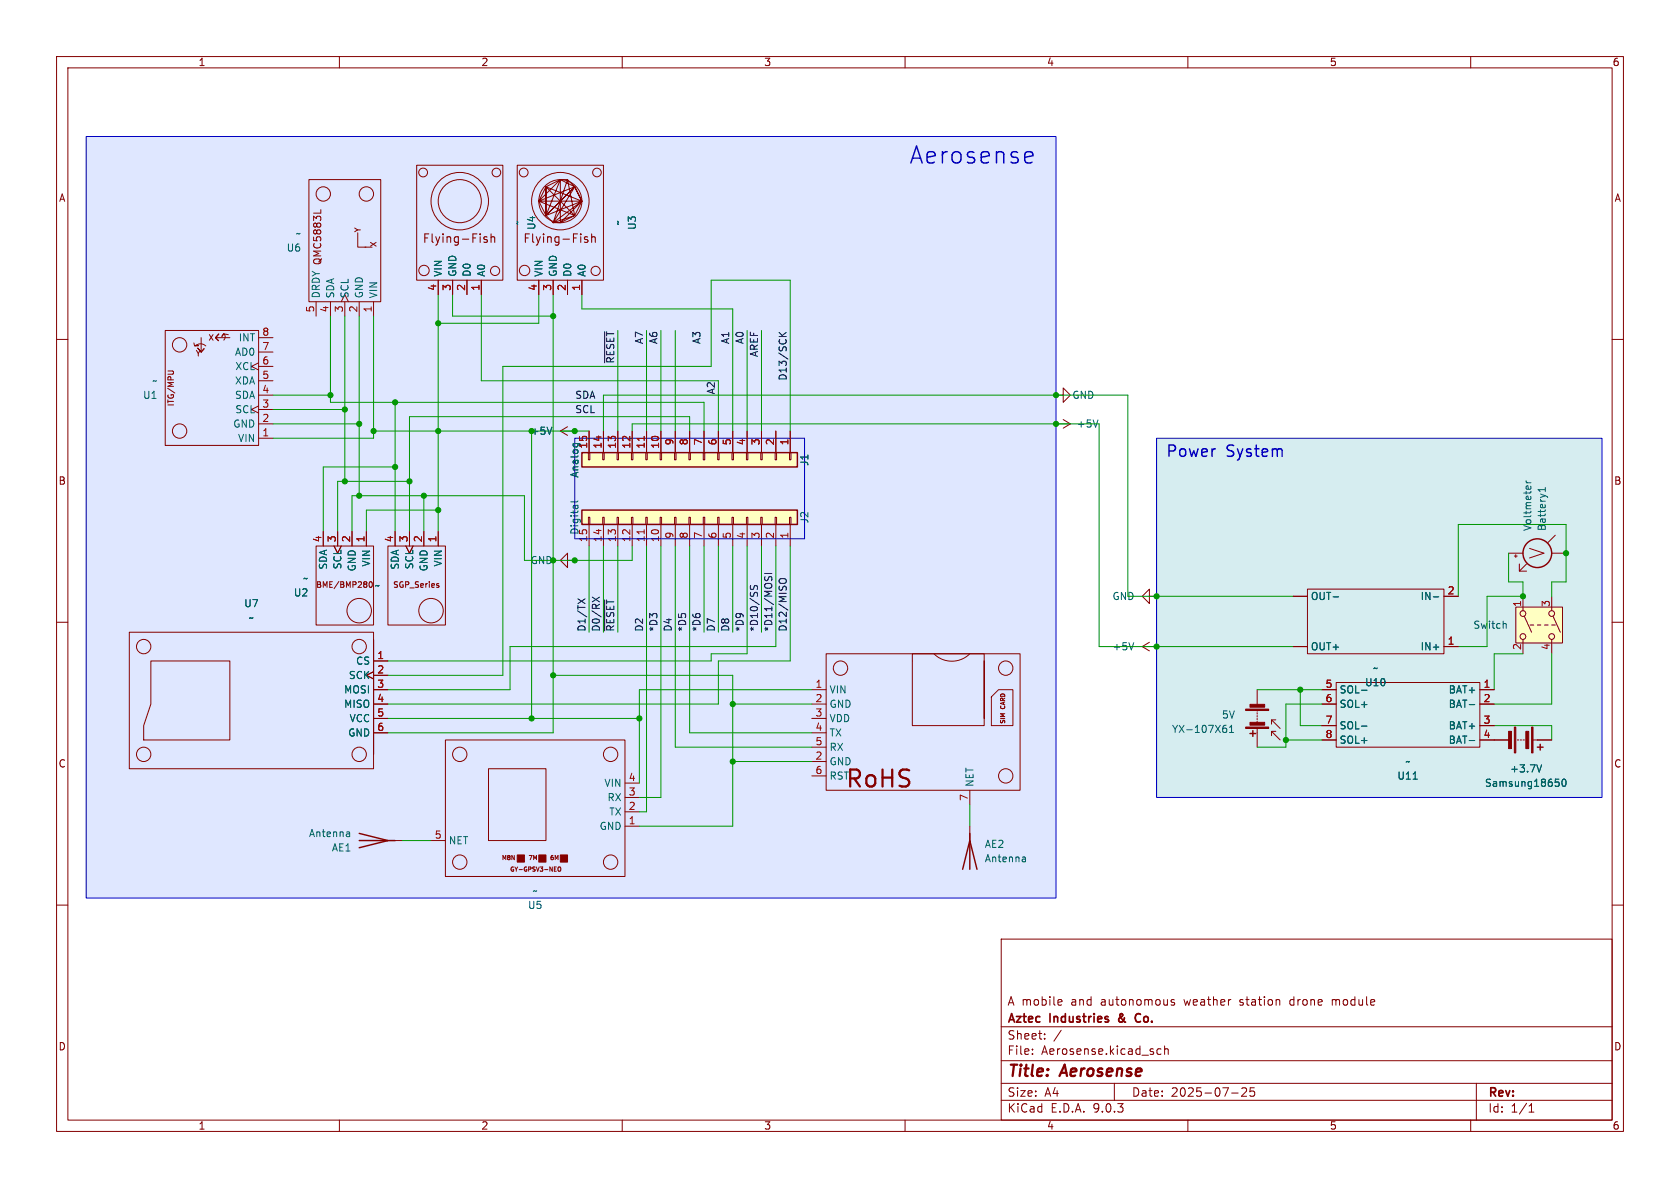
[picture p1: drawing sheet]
<svg xmlns="http://www.w3.org/2000/svg" width="297mm" height="210mm" viewBox="0 0 297 210" stroke-linecap="round" stroke-linejoin="round" font-family="sans-serif">
<g fill="none" stroke="#840000" stroke-width=".18">
<path d="M10 10h277v190h-277zM12 12h273v186h-273zM60 10v2M110 10v2M160 10v2M210 10v2M260 10v2M10 60h2M285 60h2M10 110h2M285 110h2M10 160h2"/>
<path d="M177 166h108v32h-108zM187.2 176.7l.5 .1v.3l-.7 .1M187.7 177.6l-.5 .1M207.6 176.8l-.4-.1-.2 .2 .1 .2 .5 .2v.3h-.6M235.5 176.7v1M235.6 176.8h-.1M285 160h2M60 198v2M110 198v2M160 198v2M177 194.5h108M177 191.5h108"/>
<path d="M177 187.5h108M177 181.5h108M182.5 186.3v.1M182.5 185.5v.1M184.7 183.6v.1M184.7 182.8v.1M187.6 182.1l-1.3 2M197 191.5v3M204.5 186.1l.3 .3 .4-.1M205.2 185.5l-.4-.1-.3 .3M205.9 185.5l.2-.1 .4 .1v.9M205.9 184.9v1.5"/>
<path d="M210 198v2M217.7 193.2h1.2M219.5 192.4l.6-.1 .2 .1 .1 .3-.9 1.1h.9M221.7 192.3h-.7v.7l.2-.1h.5l.1 .3-.1 .5-.2 .1-.5-.1M260 198v2M261 191.5v6.5M270.3 196.6h.9M270.3 195.5l.4-.4v1.5"/>
</g>
<path d="M201.6 179.3a.74 .74 0 0 0-.9 .5 .74 .74 0 0 0 .5 .9l.4-.1M197.8 180v.5" fill="none" stroke="#840000" stroke-width=".3"/>
<path d="M15.2 24.1h171.5v134.7h-171.5z" fill="#dfe7ff"/>
<path d="M204.5 77.5h78.7v63.5h-78.7z" fill="#d6edf0"/>
<g fill="none" stroke="#840000" stroke-width=".18">
<path d="M54.6 31.8h12.7v21.5h-12.7zM56.7 37.1v.6h-1.3M73.7 29.2h15.2v20.3h-15.2zM91.4 29.2h15.3v20.3h-15.3zM101.6 33l-5.1 5.1v-5.1l6.4 2.6-5.1 3.8 3.8-6.4-2.5-1.2-2.6 6.3 6.4-2.5-1.3-2.6-6.4 2.6 6.4 2.5-1.3-6.3h-1.2l-2.6 1.2-1.3 2.6 1.3 2.5 1.3 1.3h1.3l2.5-1.3 1.3-2.5-1.3-2.6-1.3-1.2-2.5 7.6 3.8-1.3-5.1-5.1v5.1l5.1-5.1 1.3 2.6-3.8 3.8v-7.6l-3.9 3.8h7.7M29.2 58.4h16.5v20.3h-16.5zM35.6 59.7v2.5M38.1 59.7h2.5M38.7 59l-.6 .7 .5 .5-.5-.5zM39.6 59l-.4 .5 .3-.5 .9 .2M39.7 59.1a.79 .79 0 0 1-.1 1M45.7 59.7h2.6"/>
<path d="M55.9 53.3v2.6M58.4 53.3v2.6M61 53.3v2.6M63.2 41.1v2.6h2.6M63.5 53.3v2.6M64.5 43.7h.1M66 53.3v2.6M77.5 49.5v2.6M80 49.5v2.6M82.5 49.5v2.6M85.1 49.5v2.6M95.2 49.5v2.6"/>
<path d="M97.8 49.5v2.6M100.3 49.5v2.6M102.9 49.5v2.6M29.7 65.6h.8l.2 .2M34.3 60.6l.1 .6 .7-.1-.5-.1M34.5 61.2a1.32 1.32 0 0 1 1.9 0M35 61.5l.6 .7 .5-.5-.5 .5zM45.7 71.8l-1.3 .6 1.3 .6M45.7 64.1l-1.3 .7 1.3 .6M45.7 77.5h2.6M45.7 74.9h2.6M45.7 72.4h2.6"/>
<path d="M45.7 69.9h2.6M45.7 67.3h2.6M45.7 64.8h2.6M45.7 62.2h2.6M55.9 96.5h10.1v14h-10.1zM57.1 94v2.5M59.1 96.5l.6 1.3 .6-1.3M59.7 94v2.5M62.2 94v2.5M64.8 94v2.5M68.6 96.5h10.1v14h-10.1zM69.8 94v2.5"/>
<path d="M71.8 96.5l.6 1.3 .6-1.3M72.4 94v2.5M74.9 94v2.5M77.5 94v2.5M22.9 111.8h43.1v24.1h-43.1zM26.7 116.8h13.9v14h-15.2v-2.5l1.3-3.8zM64.5 102.8l.4 .2-.2 .3M64.5 103.3h.2M64.7 103.3l.2 .3-.4 .2M65.8 103.2l-.2-.4a.53 .53 0 0 0-.4 .5 .53 .53 0 0 0 .4 .5l.1-.1M66 113v20.4zM66 118.7l-1.2 .7 1.2 .6"/>
<path d="M66 116.8h2.6M66 119.4h2.6M77.6 103.2h-.3l-.1 .1v.2h.4v.3h-.4M146 115.6h34.3v24.1h-34.3zM165.1 115.6a4.5 4.5 0 0 0 6.3 0M174 116.8v-1.2h-12.7v12.7h12.7v-11.5v10.2M66 124.5h2.6M66 121.9h2.6M66 127h2.6M66 129.5h2.6M143.5 124.5h2.5M143.5 121.9h2.5"/>
<path d="M143.5 127h2.5M143.5 129.5h2.5M143.5 132.1h2.5M143.5 134.6h2.5M143.5 137.2h2.5M171.4 139.7v2.5M175.3 123.2l1.2-1.3h2.6v6.4h-3.8zM233.7 130.8h2.5M233.7 128.3h2.5M233.7 124.5h2.5M233.7 121.9h2.5M236.2 120.7h25.4v11.4h-25.4z"/>
<path d="M261.6 130.8h2.6M261.6 128.3h2.6M261.6 124.5h2.6M261.6 121.9h2.6M68.6 148.6h2.5M171.4 146.1v2.5"/>
<circle cx="57.1" cy="34.3" r="1.27"/>
<circle cx="64.8" cy="34.3" r="1.27"/>
<circle cx="74.8" cy="30.5" r=".78"/>
<circle cx="81.3" cy="35.6" r="5.1"/>
<circle cx="81.3" cy="35.6" r="3.8"/>
<circle cx="87.8" cy="30.5" r=".76"/>
<circle cx="92.6" cy="30.5" r=".78"/>
<circle cx="99.1" cy="35.6" r="5.1"/>
<circle cx="99.1" cy="35.6" r="3.8"/>
<circle cx="105.5" cy="30.5" r=".76"/>
<circle cx="75" cy="47.8" r=".92"/>
<circle cx="87.5" cy="47.9" r=".81"/>
<circle cx="92.7" cy="47.8" r=".92"/>
<circle cx="105.3" cy="47.9" r=".81"/>
<circle cx="31.7" cy="61" r="1.27"/>
<circle cx="31.7" cy="76.2" r="1.27"/>
<circle cx="25.4" cy="114.3" r="1.27"/>
<circle cx="63.5" cy="108" r="2.16"/>
<circle cx="63.5" cy="114.3" r="1.27"/>
<circle cx="76.2" cy="108" r="2.16"/>
<circle cx="148.6" cy="118.1" r="1.27"/>
<circle cx="177.8" cy="118.1" r="1.27"/>
<circle cx="25.4" cy="133.3" r="1.27"/>
<circle cx="63.5" cy="133.3" r="1.27"/>
<circle cx="177.8" cy="137.2" r="1.27"/>
</g>
<path d="M63.5 147.3l5.1 1.3-5.1 1.3M63.5 148.6h6.3M170.2 153.7l1.2-5.1 1.3 5.1M171.4 147.3v6.4" fill="none" stroke="#840000" stroke-width=".25"/>
<path d="M240.7 128.4h1M240.7 122h1M249.8 137.7h.8M259.7 130.9h1M259.7 124.6h1M61.6 147.1l.2 .1v.7M61.8 147.8l-.4 .1M61.8 147.4h-.4M181.1 151.5l.2 .2v.6M181.3 152.3h-.4M181.3 151.8l-.4 .1" fill="none" stroke="#006464" stroke-width=".18"/>
<path d="M86.1 41.9l-.4-.1-.2 .3 .1 .2 .5 .1v.4h-.6M86.8 42l.2-.2 .4 .1 .1 .9M86.8 41.3v1.5M103.9 41.9l-.4-.1-.2 .3 .1 .2 .5 .1v.4h-.6M104.6 42l.2-.2 .4 .1v.9M104.6 41.3v1.5" fill="none" stroke="#840000" stroke-width=".19"/>
<path d="M268 107.3h8.2v6.4h-8.2z" fill="#ffffc2"/>
<g fill="none" stroke="#840000" stroke-width=".18">
<path d="M186.7 69.9h1.3v-1.3l1.2 1.3-1.2 1.2v-1.2M186.7 69.9h.1M100.3 99.1v-1.3l-1.2 1.3 1.2 1.2v-1.2h1.3M101.6 99.1h.1M266.7 97.8h2.5M267.7 98.3h.5M268 98v.6M268.6 99.7v1.3h1.3M269.9 99.7l-1.3 1.3M274.3 97.8h2.6M275 94.6l-1.3 1.3M201.9 114.3h2.6"/>
<path d="M201.9 114.3l1.3 .8M203.2 105.4v-1.3l-1.3 1.3 1.3 1.3v-1.3h1.3M203.2 113.5l-1.3 .8M204.5 114.3h.1M204.5 105.4h.1M228.6 114.3h2.5M228.6 105.4h2.5M231.1 104.1h24.2v11.5h-24.2zM255.3 114.3h2.5M255.3 105.4h2.5M268 107.3h8.2v6.4h-8.2zM269.2 105.4v2.6"/>
<path d="M269.2 113v2.6M269.5 109l1.3 2.8M270.5 110.5h.6M271.8 110.5h.6M273 110.5h.7M274.3 110.5h.7M274.3 105.4v2.6M274.3 113v2.6M274.6 109l1.2 2.8M78.7 130.8h31.8v24.1h-31.8zM86.4 135.9h10.1v12.7h-10.1zM110.5 138.4h2.5"/>
<path d="M222.2 121.9v2.6M222.2 125.5v.2M222.2 126v.2M222.2 126.5v.2M222.2 127v.3M222.2 127.5v.3M222.2 128.8v3.3M224.8 129.3l1.5 1.5M224.8 127.3l1.5 1.5M225.6 129.3h-.8v.7M225.6 127.3h-.8v.7M264.2 130.8h2.5"/>
<path d="M268.2 130.8h.3M268.7 130.8h.3M269.2 130.8h.3M271 130.8h3.3M76.2 148.6h2.5M98 153.6h.2M98 154h.4M98 153.3h.4M98.7 153.4l.1-.1 .3 .1-.1 .6-.3-.1zM110.5 146.1h2.5M110.5 143.5h2.5M110.5 141h2.5"/>
<circle cx="269.2" cy="108.5" r=".51"/>
<circle cx="269.2" cy="112.5" r=".51"/>
<circle cx="274.3" cy="112.5" r=".51"/>
<circle cx="274.3" cy="108.5" r=".51"/>
<circle cx="81.3" cy="133.3" r="1.27"/>
<circle cx="107.9" cy="133.3" r="1.27"/>
<circle cx="81.3" cy="152.4" r="1.27"/>
<circle cx="107.9" cy="152.4" r="1.27"/>
</g>
<g fill="none" stroke="#006464" stroke-width=".18">
<path d="M269.8 85.3h.8M269.8 85l.2 .3M273.2 86.2v.7M273.2 86.6h-1.3l.4 .3M200.4 113.6l-.4 1.3M235.7 105.5h.9M253.4 105.5h1M265.9 110.2l.4 .2v.7M216.4 128.7h.2l.3 .2-.1 .5-.4 .1M216.8 128.2l-.4 .1M217.4 129.5h.7M217.4 128.6l.3-.4v1.3"/>
<path d="M272.5 135.2l-.4 1.3M275 137.7h.6M275.1 138.2h.3l.2 .3v.4l-.5 .1M276.3 137.8l.1-.1a.68 .68 0 0 1 .5 .7 .68 .68 0 0 1-.5 .6 .84 .84 0 0 1-.1-1.2z"/>
</g>
<g fill="#840000" stroke="#840000" stroke-width=".18">
<path d="M270.8 128.5h.2v4.6h-.2z"/>
<path d="M267.7 128.5h.3v4.6h-.3z"/>
<path d="M269.7 129.3h.6v3h-.6z"/>
<path d="M266.7 129.3h.5v3h-.5z"/>
<path d="M220.2 128.5h4.1v.3h-4.1z"/>
<path d="M220.2 125.3h4.1v.3h-4.1z"/>
<path d="M221 127.7h2.6v.5h-2.6z"/>
<path d="M221 124.5h2.6v.5h-2.6z"/>
<path d="M99.1 151.1h1.2v1.3h-1.2z"/>
<path d="M95.2 151.1h1.3v1.3h-1.3z"/>
<path d="M91.4 151.1h1.3v1.3h-1.3z"/>
</g>
<g fill="none" stroke="#840000" stroke-width=".25">
<path d="M221 129.7h1M221.5 129.2v1M271.8 132.1h1M272.3 131.6v1"/>
<circle cx="271.8" cy="97.8" r="2.54"/>
</g>
<path d="M102.9 80h38.1v2.6h-38.1z" fill="#ffffc2"/>
<path d="M102.9 80h38.1v2.6h-38.1z" fill="none" stroke="#840000" stroke-width=".25"/>
<g fill="none" stroke="#840000" stroke-width=".18">
<path d="M99.1 76.2l1.2 .8M99.1 76.2h2.5M100.3 75.4l-1.2 .8M101.6 76.2h.1M104.1 76.2v3.8M106.7 76.2v3.8M109.2 76.2v3.8M111.8 76.2v3.8M114.3 76.2v3.8M116.8 76.2v3.8M119.4 76.2v3.8M121.9 76.2v3.8"/>
<path d="M124.5 76.2v3.8M127 76.2v3.8M129.5 76.2v3.8M132.1 76.2v3.8M134.6 76.2v3.8M137.2 76.2v3.8M139.7 76.2v3.8M186.7 74.9h.1M186.7 74.9h2.5M188 74.2l1.2 .7M189.2 74.9l-1.2 .8M104 80h.3v1.3h-.3z"/>
<path d="M106.6 80h.2v1.3h-.2zM109.1 80h.2v1.3h-.2zM111.6 80h.3v1.3h-.3zM114.2 80h.2v1.3h-.2zM116.7 80h.3v1.3h-.3zM119.3 80h.2v1.3h-.2zM121.8 80h.2v1.3h-.2zM124.3 80h.3v1.3h-.3zM126.9 80h.2v1.3h-.2zM129.4 80h.3v1.3h-.3zM132 80h.2v1.3h-.2zM134.5 80h.2v1.3h-.2z"/>
<path d="M137 80h.3v1.3h-.3zM139.6 80h.2v1.3h-.2z"/>
</g>
<path d="M113.9 77.1v.8" fill="none" stroke="#a90000" stroke-width=".18"/>
<path d="M97.6 75.5l-.5 1.3M101.3 78.4h1.1M101.4 78.4l-.1 .4M194.1 74.2l-.4 1.3" fill="none" stroke="#006464" stroke-width=".18"/>
<path d="M102.9 90.2h38.1v2.5h-38.1z" fill="#ffffc2"/>
<path d="M102.9 90.2h38.1v2.5h-38.1z" fill="none" stroke="#840000" stroke-width=".25"/>
<g fill="none" stroke="#840000" stroke-width=".18">
<path d="M77.5 49.5v2.6M80 49.5v2.6M82.5 49.5v2.6M85.1 49.5v2.6M95.2 49.5v2.6M97.8 49.5v2.6M100.3 49.5v2.6M102.9 49.5v2.6M101.6 76.2h.1M104.1 76.2v3.8M106.7 76.2v3.8M109.2 76.2v3.8"/>
<path d="M111.8 76.2v3.8M114.3 76.2v3.8M116.8 76.2v3.8M119.4 76.2v3.8M121.9 76.2v3.8M124.5 76.2v3.8M127 76.2v3.8M129.5 76.2v3.8M132.1 76.2v3.8M134.6 76.2v3.8M137.2 76.2v3.8M139.7 76.2v3.8"/>
<path d="M57.1 94v2.5M59.1 96.5l.6 1.3 .6-1.3M59.7 94v2.5M62.2 94v2.5M64.8 94v2.5M69.8 94v2.5M71.8 96.5l.6 1.3 .6-1.3M72.4 94v2.5M74.9 94v2.5M77.5 94v2.5M104 91.4h.3v1.3h-.3zM104.1 92.7v3.8"/>
<path d="M106.6 91.4h.2v1.3h-.2zM106.7 92.7v3.8M109.1 91.4h.2v1.3h-.2zM109.2 92.7v3.8M111.6 91.4h.3v1.3h-.3zM111.8 92.7v3.8M114.2 91.4h.2v1.3h-.2zM114.3 92.7v3.8M116.7 91.4h.3v1.3h-.3zM116.8 92.7v3.8M119.3 91.4h.2v1.3h-.2zM119.4 92.7v3.8"/>
<path d="M121.8 91.4h.2v1.3h-.2zM121.9 92.7v3.8M124.3 91.4h.3v1.3h-.3zM124.5 92.7v3.8M126.9 91.4h.2v1.3h-.2zM127 92.7v3.8M129.4 91.4h.3v1.3h-.3zM129.5 92.7v3.8M132 91.4h.2v1.3h-.2zM132.1 92.7v3.8M134.5 91.4h.2v1.3h-.2zM134.6 92.7v3.8"/>
<path d="M137 91.4h.3v1.3h-.3zM137.2 92.7v3.8M139.6 91.4h.2v1.3h-.2zM139.7 92.7v3.8M66 118.7l-1.2 .7 1.2 .6M66 116.8h2.6M66 119.4h2.6M228.6 114.3h2.5M228.6 105.4h2.5M255.3 114.3h2.5M255.3 105.4h2.5M66 121.9h2.6"/>
<path d="M66 124.5h2.6M66 127h2.6M66 129.5h2.6M233.7 121.9h2.5M233.7 124.5h2.5M233.7 130.8h2.5M233.7 128.3h2.5M261.6 121.9h2.6M261.6 124.5h2.6M261.6 130.8h5.1M261.6 128.3h2.6M271.8 130.8h2.5"/>
</g>
<path d="M113.9 77.1v.8M113.9 93.6v.8" fill="none" stroke="#a90000" stroke-width=".18"/>
<g fill="none" stroke="#006464" stroke-width=".18">
<path d="M97.6 75.5l-.5 1.3M101.3 78.4h1.1M101.4 78.4l-.1 .4M102.2 88.5l-.2 .2h-1.1M235.7 105.5h.9M253.4 105.5h1M240.7 128.4h1M240.7 122h1M249.8 137.7h.8M259.7 130.9h1M259.7 124.6h1M272.5 135.2l-.4 1.3"/>
<path d="M275 137.7h.6M275.1 138.2h.3l.2 .3v.4l-.5 .1M276.3 137.8l.1-.1a.68 .68 0 0 1 .5 .7 .68 .68 0 0 1-.5 .6 .84 .84 0 0 1-.1-1.2z"/>
</g>
<g fill="none" stroke="#0f0f0f" stroke-width=".18">
<path d="M106.9 58.6v5.5M137.7 58.8l.8 .7M139 58.8l-.7 .5M102.2 105.9l1.2 .8M103.4 105.9l-1.2 .8M104.7 105.6l1.3 .8M106 105.6l-1.3 .8M106.9 106v5.5M132.7 103.5l-.1 .5 .2 .2h.3l.3-.6 .3-.1 .2 .2v.5M135.2 101.4h1.3M135.2 101.9v.5M135.8 102.4l.1-.4 .3-.1 .3 .3v.3"/>
<path d="M137.9 103.1l-.2-.3a.43 .43 0 0 1 .5-.5h.4a.43 .43 0 0 1 .4 .3 .43 .43 0 0 1-.2 .5"/>
</g>
<g fill="none" stroke="#009600" stroke-width=".18">
<path d="M58.4 55.9v15.2h66.1v5.1M61 55.9v29.2M63.5 55.9v31.7M66 55.9v21.6h-17.7M77.5 52.1v41.9M80 52.1v3.8h17.8M85.1 52.1v15.2h41.9v8.9M95.2 52.1v5.1h-17.7M97.8 52.1v77.4h-29.2M102.9 52.1v2.5h26.6v21.6M109.2 58.4v17.8M114.3 58.4v17.8"/>
<path d="M116.8 58.4v17.8M119.4 58.4v17.8M132.1 58.4v17.8M134.6 58.4v17.8M48.3 74.9h15.2M48.3 69.9h10.1M48.3 72.4h12.7M66 76.2h38.1M69.8 71.1v22.9M94 76.2v50.8M106.7 76.2v-6.3h92.7v35.5h29.2M111.8 76.2v-1.3h82.5v39.4h34.3"/>
<path d="M121.9 76.2v-2.5h-49.5v20.3M139.7 76.2v-26.7h-14v15.3h-36.8v54.6h-20.3M62.2 94v-6.4h30.5v11.5h19.1v-2.6M69.8 82.6h-12.7v11.4M72.4 85.1h-12.7v8.9M74.9 87.6v6.4M77.5 90.2h-12.7v3.8M104.1 96.5v15.3M106.7 96.5v15.3M109.2 96.5v15.3M114.3 96.5v47h-1.3M116.8 96.5v44.5h-3.8"/>
<path d="M119.4 96.5v35.6h24.1M121.9 96.5v33h21.6M124.5 96.5v15.3M127 96.5v15.3M129.5 96.5v15.3M132.1 96.5v19.1h-6.4v1.2h-57.1M134.6 96.5v15.3M137.2 96.5v17.8h-47v7.6h-21.6M139.7 96.5v20.3h-12.7v7.7h-58.4M266.7 97.8v5.1h2.5v2.5h-6.3v8.9h-5.1M97.8 119.4h31.7v26.7h-16.5M257.8 105.4v-12.7h19.1v10.2h-2.6v2.5"/>
<path d="M269.2 115.6h-5v6.3M274.3 115.6v8.9h-10.1M68.6 127h44.4M129.5 124.5h14M129.5 134.6h14M143.5 121.9h-30.5v16.5M222.2 121.9h11.5M227.3 130.8h6.4M229.9 121.9v6.4h3.8M233.7 124.5h-6.4v7.6h-5.1M264.2 128.3h10.1v2.5M71.1 148.6h5.1"/>
<path d="M171.4 142.2v3.9"/>
</g>
<path d="M15.2 24.1h171.5v134.7h-171.5zM101.6 77.5h40.6v17.8h-40.6zM204.5 77.5h78.7v63.5h-78.7z" fill="none" stroke="#0000c2" stroke-width=".18"/>
<g fill="#009600" stroke="#009600" stroke-width=".18">
<circle cx="58.4" cy="69.9" r=".46"/>
<circle cx="77.5" cy="57.2" r=".46"/>
<circle cx="97.8" cy="55.9" r=".46"/>
<circle cx="74.9" cy="87.6" r=".46"/>
<circle cx="77.5" cy="90.2" r=".46"/>
<circle cx="69.8" cy="71.1" r=".46"/>
<circle cx="61" cy="72.4" r=".46"/>
<circle cx="61" cy="85.1" r=".46"/>
<circle cx="66" cy="76.2" r=".46"/>
<circle cx="63.5" cy="74.9" r=".46"/>
<circle cx="69.8" cy="82.6" r=".46"/>
<circle cx="77.5" cy="76.2" r=".46"/>
<circle cx="72.4" cy="85.1" r=".46"/>
<circle cx="63.5" cy="87.6" r=".46"/>
<circle cx="101.6" cy="76.2" r=".46"/>
<circle cx="97.8" cy="119.4" r=".46"/>
<circle cx="97.8" cy="99.1" r=".46"/>
<circle cx="101.6" cy="99.1" r=".46"/>
<circle cx="113" cy="127" r=".46"/>
<circle cx="94" cy="127" r=".46"/>
<circle cx="129.5" cy="134.6" r=".46"/>
<circle cx="129.5" cy="124.5" r=".46"/>
<circle cx="276.9" cy="97.8" r=".46"/>
<circle cx="269.2" cy="105.4" r=".46"/>
<circle cx="186.7" cy="74.9" r=".46"/>
<circle cx="186.7" cy="69.9" r=".46"/>
<circle cx="204.5" cy="114.3" r=".46"/>
<circle cx="204.5" cy="105.4" r=".46"/>
<circle cx="227.3" cy="130.8" r=".46"/>
<circle cx="229.9" cy="121.9" r=".46"/>
</g>
<text font-size="4.2" fill="#0000c2" x="160.7" y="29.3">Aerosense</text>
<text font-size="4.2" fill="#840000" x="149.3" y="139.8">RoHS</text>
<text font-size="3.5" fill="#840000" x="273.3" y="98.9" transform="rotate(-90 273.3 98.9)">V</text>
<g font-size="2.8" fill="#0000c2">
<text x="206" y="81.1">Power</text>
<text x="216.7" y="81.1">System</text>
</g>
<g font-size="2.8" fill="#840000">
<text x="178" y="190.9">Title:</text>
<text x="187.7" y="190.9">Aerosense</text>
</g>
<g font-size="2.1" fill="#840000">
<text x="74.6" y="43.2">Flying-Fish</text>
<text x="92.4" y="43.2">Flying-Fish</text>
<text x="178" y="178">A mobile</text>
<text x="189.4" y="178">and</text>
<text x="194.8" y="178">autonomous</text>
<text x="209.6" y="178">weather</text>
<text x="219.6" y="178">station</text>
<text x="228.6" y="178">drone</text>
<text x="236.2" y="178">module</text>
<text x="178" y="184">Sheet:</text>
<text x="178" y="181.2">Aztec</text>
<text x="185.7" y="181.2">Industries</text>
<text x="198.4" y="181.2">&amp;</text>
<text x="202" y="181.2">Co.</text>
<text x="178" y="186.7">File:</text>
<text x="184.1" y="186.7">Aerosense.kicad_sch</text>
<text x="178" y="196.9">KiCad</text>
<text x="178" y="194.1">Size:</text>
<text x="184.7" y="194.1">A4</text>
<text x="185.7" y="196.9">E.D.A.</text>
<text x="193.3" y="196.9">9.0.3</text>
<text x="200" y="194.1">Date:</text>
<text x="207" y="194.1">2025-07-25</text>
<text x="263" y="194.3">Rev:</text>
<text x="263" y="196.9">Id:</text>
<text x="267.1" y="196.9">1/1</text>
</g>
<g font-size="1.8" fill="#840000">
<text x="35" y="11.9">1</text>
<text x="85" y="11.9">2</text>
<text x="135" y="11.9">3</text>
<text x="185" y="11.9">4</text>
<text x="235" y="11.9">5</text>
<text x="285" y="11.9">6</text>
<text x="10.3" y="35.9">A</text>
<text x="285.3" y="35.9">A</text>
<text x="10.3" y="85.9">B</text>
<text x="285.3" y="85.9">B</text>
<text x="10.3" y="135.9">C</text>
<text x="285.3" y="135.9">C</text>
<text x="10.3" y="185.9">D</text>
<text x="285.3" y="185.9">D</text>
<text x="35" y="199.9">1</text>
<text x="85" y="199.9">2</text>
<text x="135" y="199.9">3</text>
<text x="185" y="199.9">4</text>
<text x="235" y="199.9">5</text>
<text x="285" y="199.9">6</text>
</g>
<g font-size="1.8" fill="#006464">
<text x="92.3" y="39.9" transform="rotate(-90 92.3 39.9)">~</text>
<text x="94.8" y="40.7" transform="rotate(-90 94.8 40.7)">U4</text>
<text x="110.1" y="39.9" transform="rotate(-90 110.1 39.9)">~</text>
<text x="112.6" y="40.7" transform="rotate(-90 112.6 40.7)">U3</text>
<text x="50.6" y="44.7">U6</text>
<text x="52.2" y="42.1">~</text>
<text x="56.7" y="52.8" transform="rotate(-90 56.7 52.8)">DRDY QMC5883L</text>
<text x="59.3" y="52.8" transform="rotate(-90 59.3 52.8)">SDA</text>
<text x="61.8" y="52.8" transform="rotate(-90 61.8 52.8)">SCL</text>
<text x="64.4" y="52.8" transform="rotate(-90 64.4 52.8)">GND</text>
<text x="66.9" y="52.8" transform="rotate(-90 66.9 52.8)">VIN</text>
<text x="78.3" y="49" transform="rotate(-90 78.3 49)">VIN</text>
<text x="80.9" y="49" transform="rotate(-90 80.9 49)">GND</text>
<text x="83.4" y="49" transform="rotate(-90 83.4 49)">D0</text>
<text x="86" y="49" transform="rotate(-90 86 49)">A0</text>
<text x="96.1" y="49" transform="rotate(-90 96.1 49)">VIN</text>
<text x="98.7" y="49" transform="rotate(-90 98.7 49)">GND</text>
<text x="101.2" y="49" transform="rotate(-90 101.2 49)">D0</text>
<text x="103.7" y="49" transform="rotate(-90 103.7 49)">A0</text>
<text x="41.4" y="63.1">AD0</text>
<text x="41.5" y="65.6">XCL</text>
<text x="42.1" y="60.6">INT</text>
<text x="25.2" y="70.7">U1</text>
<text x="26.8" y="68.2">~</text>
<text x="41.4" y="70.7">SDA</text>
<text x="41.4" y="68.2">XDA</text>
<text x="189.5" y="70.7">GND</text>
<text x="41.1" y="75.8">GND</text>
<text x="41.5" y="73.3">SCL</text>
<text x="190.3" y="75.8">+5V</text>
<text x="42" y="78.3">VIN</text>
<text x="143.1" y="82.5" transform="rotate(-90 143.1 82.5)">J1</text>
<text x="102.5" y="84.6" transform="rotate(-90 102.5 84.6)">Analog</text>
<text x="102.5" y="94.6" transform="rotate(-90 102.5 94.6)">Digital</text>
<text x="103.9" y="95.9" transform="rotate(-90 103.9 95.9)">15</text>
<text x="143.1" y="92.6" transform="rotate(-90 143.1 92.6)">J2</text>
<text x="270.9" y="94" transform="rotate(-90 270.9 94)">Voltmeter</text>
<text x="273.5" y="94" transform="rotate(-90 273.5 94)">Battery1</text>
<text x="58" y="100.8" transform="rotate(-90 58 100.8)">SDA</text>
<text x="60.6" y="100.7" transform="rotate(-90 60.6 100.7)">SCL</text>
<text x="63.1" y="101.1" transform="rotate(-90 63.1 101.1)">GND</text>
<text x="65.6" y="100.3" transform="rotate(-90 65.6 100.3)">VIN</text>
<text x="70.7" y="100.8" transform="rotate(-90 70.7 100.8)">SDA</text>
<text x="73.3" y="100.7" transform="rotate(-90 73.3 100.7)">SCL</text>
<text x="75.8" y="101.1" transform="rotate(-90 75.8 101.1)">GND</text>
<text x="78.3" y="100.3" transform="rotate(-90 78.3 100.3)">VIN</text>
<text x="93.7" y="99.9">GND</text>
<text x="43.1" y="107.5">U7</text>
<text x="51.9" y="105.6">U2</text>
<text x="53.5" y="103.1">~</text>
<text x="66.2" y="104.4">~</text>
<text x="196.6" y="106.3">GND</text>
<text x="231.6" y="106.3">OUT-</text>
<text x="251.1" y="106.3">IN-</text>
<text x="43.9" y="110.1">~</text>
<text x="260.4" y="111.4">Switch</text>
<text x="62.8" y="117.7">CS</text>
<text x="196.6" y="115.2">+5V</text>
<text x="231.6" y="115.2">OUT+</text>
<text x="242.6" y="119">~</text>
<text x="251.1" y="115.2">IN+</text>
<text x="60.7" y="122.8">MOSI</text>
<text x="60.7" y="125.3">MISO</text>
<text x="61.6" y="120.2">SCK</text>
<text x="146.6" y="122.8">VIN</text>
<text x="146.6" y="125.3">GND</text>
<text x="236.7" y="125.3">SOL+</text>
<text x="236.7" y="122.8">SOL-</text>
<text x="241.2" y="121.5">U10</text>
<text x="256" y="125.3">BAT-</text>
<text x="256" y="122.8">BAT+</text>
<text x="61.5" y="130.4">GND</text>
<text x="61.7" y="127.9">VCC</text>
<text x="146.6" y="127.9">VDD</text>
<text x="146.6" y="130.4">TX</text>
<text x="207.1" y="129.8">YX-107X61</text>
<text x="215.9" y="127.2">5V</text>
<text x="236.7" y="131.7">SOL+</text>
<text x="236.7" y="129.1">SOL-</text>
<text x="256" y="131.7">BAT-</text>
<text x="256" y="129.1">BAT+</text>
<text x="146.6" y="132.9">RX</text>
<text x="146.6" y="135.5">GND</text>
<text x="248.4" y="135.5">~</text>
<text x="266.9" y="136.8">+3.7V</text>
<text x="106.8" y="139.3">VIN</text>
<text x="107.3" y="141.8">RX</text>
<text x="146.6" y="138">RST</text>
<text x="172.3" y="139.2" transform="rotate(-90 172.3 139.2)">NET</text>
<text x="246.9" y="138">U11</text>
<text x="262.4" y="139.3">Samsung18650</text>
<text x="54.5" y="148.2">Antenna</text>
<text x="79.2" y="149.5">NET</text>
<text x="105.9" y="146.9">GND</text>
<text x="107.6" y="144.4">TX</text>
<text x="58.6" y="150.7">AE1</text>
<text x="174" y="150.1">AE2</text>
<text x="174" y="152.6">Antenna</text>
<text x="93.2" y="160.9">U5</text>
<text x="94.1" y="158.3">~</text>
</g>
<g font-size="1.8" fill="#a90000">
<text x="77.2" y="51.5" transform="rotate(-90 77.2 51.5)">4</text>
<text x="79.8" y="51.5" transform="rotate(-90 79.8 51.5)">3</text>
<text x="82.3" y="51.5" transform="rotate(-90 82.3 51.5)">2</text>
<text x="84.8" y="51.5" transform="rotate(-90 84.8 51.5)">1</text>
<text x="95" y="51.5" transform="rotate(-90 95 51.5)">4</text>
<text x="97.5" y="51.5" transform="rotate(-90 97.5 51.5)">3</text>
<text x="100.1" y="51.5" transform="rotate(-90 100.1 51.5)">2</text>
<text x="102.6" y="51.5" transform="rotate(-90 102.6 51.5)">1</text>
<text x="46.3" y="59.4">8</text>
<text x="55.6" y="55.3" transform="rotate(-90 55.6 55.3)">5</text>
<text x="58.2" y="55.3" transform="rotate(-90 58.2 55.3)">4</text>
<text x="60.7" y="55.3" transform="rotate(-90 60.7 55.3)">3</text>
<text x="63.2" y="55.3" transform="rotate(-90 63.2 55.3)">2</text>
<text x="65.8" y="55.3" transform="rotate(-90 65.8 55.3)">1</text>
<text x="46.3" y="64.5">6</text>
<text x="46.3" y="62">7</text>
<text x="46.3" y="69.6">4</text>
<text x="46.3" y="67.1">5</text>
<text x="46.3" y="77.2">1</text>
<text x="46.3" y="74.7">2</text>
<text x="46.3" y="72.1">3</text>
<text x="103.9" y="79.4" transform="rotate(-90 103.9 79.4)">15</text>
<text x="106.4" y="79.4" transform="rotate(-90 106.4 79.4)">14</text>
<text x="109" y="79.4" transform="rotate(-90 109 79.4)">13</text>
<text x="111.5" y="79.4" transform="rotate(-90 111.5 79.4)">12</text>
<text x="114" y="79.4" transform="rotate(-90 114 79.4)">11</text>
<text x="116.6" y="79.4" transform="rotate(-90 116.6 79.4)">10</text>
<text x="119.1" y="78.8" transform="rotate(-90 119.1 78.8)">9</text>
<text x="121.7" y="78.8" transform="rotate(-90 121.7 78.8)">8</text>
<text x="124.2" y="78.8" transform="rotate(-90 124.2 78.8)">7</text>
<text x="126.7" y="78.8" transform="rotate(-90 126.7 78.8)">6</text>
<text x="129.3" y="78.8" transform="rotate(-90 129.3 78.8)">5</text>
<text x="131.8" y="78.8" transform="rotate(-90 131.8 78.8)">4</text>
<text x="134.4" y="78.8" transform="rotate(-90 134.4 78.8)">3</text>
<text x="136.9" y="78.8" transform="rotate(-90 136.9 78.8)">2</text>
<text x="139.4" y="78.8" transform="rotate(-90 139.4 78.8)">1</text>
<text x="56.9" y="96" transform="rotate(-90 56.9 96)">4</text>
<text x="59.4" y="96" transform="rotate(-90 59.4 96)">3</text>
<text x="62" y="96" transform="rotate(-90 62 96)">2</text>
<text x="64.5" y="96" transform="rotate(-90 64.5 96)">1</text>
<text x="69.6" y="96" transform="rotate(-90 69.6 96)">4</text>
<text x="72.1" y="96" transform="rotate(-90 72.1 96)">3</text>
<text x="74.7" y="96" transform="rotate(-90 74.7 96)">2</text>
<text x="77.2" y="96" transform="rotate(-90 77.2 96)">1</text>
<text x="106.4" y="95.9" transform="rotate(-90 106.4 95.9)">14</text>
<text x="109" y="95.9" transform="rotate(-90 109 95.9)">13</text>
<text x="111.5" y="95.9" transform="rotate(-90 111.5 95.9)">12</text>
<text x="114" y="95.9" transform="rotate(-90 114 95.9)">11</text>
<text x="116.6" y="95.9" transform="rotate(-90 116.6 95.9)">10</text>
<text x="119.1" y="95.3" transform="rotate(-90 119.1 95.3)">9</text>
<text x="121.7" y="95.3" transform="rotate(-90 121.7 95.3)">8</text>
<text x="124.2" y="95.3" transform="rotate(-90 124.2 95.3)">7</text>
<text x="126.7" y="95.3" transform="rotate(-90 126.7 95.3)">6</text>
<text x="129.3" y="95.3" transform="rotate(-90 129.3 95.3)">5</text>
<text x="131.8" y="95.3" transform="rotate(-90 131.8 95.3)">4</text>
<text x="134.4" y="95.3" transform="rotate(-90 134.4 95.3)">3</text>
<text x="136.9" y="95.3" transform="rotate(-90 136.9 95.3)">2</text>
<text x="139.4" y="95.3" transform="rotate(-90 139.4 95.3)">1</text>
<text x="255.8" y="105.2">2</text>
<text x="269" y="107.4" transform="rotate(-90 269 107.4)">1</text>
<text x="274.1" y="107.4" transform="rotate(-90 274.1 107.4)">3</text>
<text x="66.6" y="116.6">1</text>
<text x="66.6" y="119.1">2</text>
<text x="255.8" y="114">1</text>
<text x="269" y="115" transform="rotate(-90 269 115)">2</text>
<text x="274.1" y="115" transform="rotate(-90 274.1 115)">4</text>
<text x="66.6" y="121.7">3</text>
<text x="66.6" y="124.2">4</text>
<text x="144.1" y="121.7">1</text>
<text x="144.1" y="124.2">2</text>
<text x="234.2" y="124.2">6</text>
<text x="234.2" y="121.7">5</text>
<text x="262.2" y="124.2">2</text>
<text x="262.2" y="121.7">1</text>
<text x="66.6" y="126.7">5</text>
<text x="66.6" y="129.3">6</text>
<text x="144.1" y="126.7">3</text>
<text x="144.1" y="129.3">4</text>
<text x="144.1" y="131.8">5</text>
<text x="234.2" y="130.6">8</text>
<text x="234.2" y="128">7</text>
<text x="262.2" y="130.6">4</text>
<text x="262.2" y="128">3</text>
<text x="144.1" y="134.4">2</text>
<text x="144.1" y="136.9">6</text>
<text x="111.1" y="143.3">2</text>
<text x="111.1" y="140.7">3</text>
<text x="111.1" y="138.2">4</text>
<text x="171.2" y="141.7" transform="rotate(-90 171.2 141.7)">7</text>
<text x="76.8" y="148.3">5</text>
<text x="111.1" y="145.8">1</text>
</g>
<g font-size="1.8" fill="#0f0f0f">
<text x="108.7" y="64.4" transform="rotate(-90 108.7 64.4)">~{RESET}</text>
<text x="113.8" y="60.9" transform="rotate(-90 113.8 60.9)">A7</text>
<text x="116.3" y="60.9" transform="rotate(-90 116.3 60.9)">A6</text>
<text x="123.9" y="60.9" transform="rotate(-90 123.9 60.9)">A3</text>
<text x="129" y="60.9" transform="rotate(-90 129 60.9)">A1</text>
<text x="131.5" y="60.9" transform="rotate(-90 131.5 60.9)">A0</text>
<text x="134.1" y="63.2" transform="rotate(-90 134.1 63.2)">AREF</text>
<text x="101.6" y="70.6">SDA</text>
<text x="126.5" y="69.8" transform="rotate(-90 126.5 69.8)">A2</text>
<text x="139.2" y="67.4" transform="rotate(-90 139.2 67.4)">D13/SCK</text>
<text x="101.6" y="73.1">SCL</text>
<text x="103.6" y="111.8" transform="rotate(-90 103.6 111.8)">D1/TX</text>
<text x="106.1" y="111.8" transform="rotate(-90 106.1 111.8)">D0/RX</text>
<text x="108.7" y="111.8" transform="rotate(-90 108.7 111.8)">~{RESET}</text>
<text x="113.8" y="111.8" transform="rotate(-90 113.8 111.8)">D2</text>
<text x="116.3" y="111.8" transform="rotate(-90 116.3 111.8)">*D3</text>
<text x="118.8" y="111.8" transform="rotate(-90 118.8 111.8)">D4</text>
<text x="121.4" y="111.8" transform="rotate(-90 121.4 111.8)">*D5</text>
<text x="123.9" y="111.8" transform="rotate(-90 123.9 111.8)">*D6</text>
<text x="126.5" y="111.8" transform="rotate(-90 126.5 111.8)">D7</text>
<text x="129" y="111.8" transform="rotate(-90 129 111.8)">D8</text>
<text x="131.5" y="111.8" transform="rotate(-90 131.5 111.8)">*D9</text>
<text x="134.1" y="111.8" transform="rotate(-90 134.1 111.8)">*D10/SS</text>
<text x="136.6" y="111.8" transform="rotate(-90 136.6 111.8)">*D11/MOSI</text>
<text x="139.2" y="111.8" transform="rotate(-90 139.2 111.8)">D12/MISO</text>
</g>
<text font-size="1.8" fill="#009600" x="93.7" y="77.1">+5V</text>
<g font-size="1.4" fill="#840000">
<text x="64" y="41.2" transform="rotate(-90 64 41.2)">Y</text>
<text x="66.8" y="43.8" transform="rotate(-90 66.8 43.8)">X</text>
<text x="34.5" y="63.2">Y</text>
<text x="36.7" y="60.4">X</text>
<text x="31" y="71.9" transform="rotate(-90 31 71.9)">ITG/MPU</text>
<text x="55.4" y="104.1">BME/BMP280</text>
<text x="69" y="104.1">SGP_Series</text>
</g>
<g font-size="1" fill="#840000">
<text x="177.9" y="125.2" transform="rotate(-90 177.9 125.2)">CARD</text>
<text x="177.9" y="128.1" transform="rotate(-90 177.9 128.1)">SIM</text>
<text x="88.6" y="152.2">M8N</text>
<text x="89.7" y="154.3">GY-GPSV3-NEO</text>
<text x="93.3" y="152.2">7M</text>
<text x="97.1" y="152.2">6M</text>
</g>
</svg>
